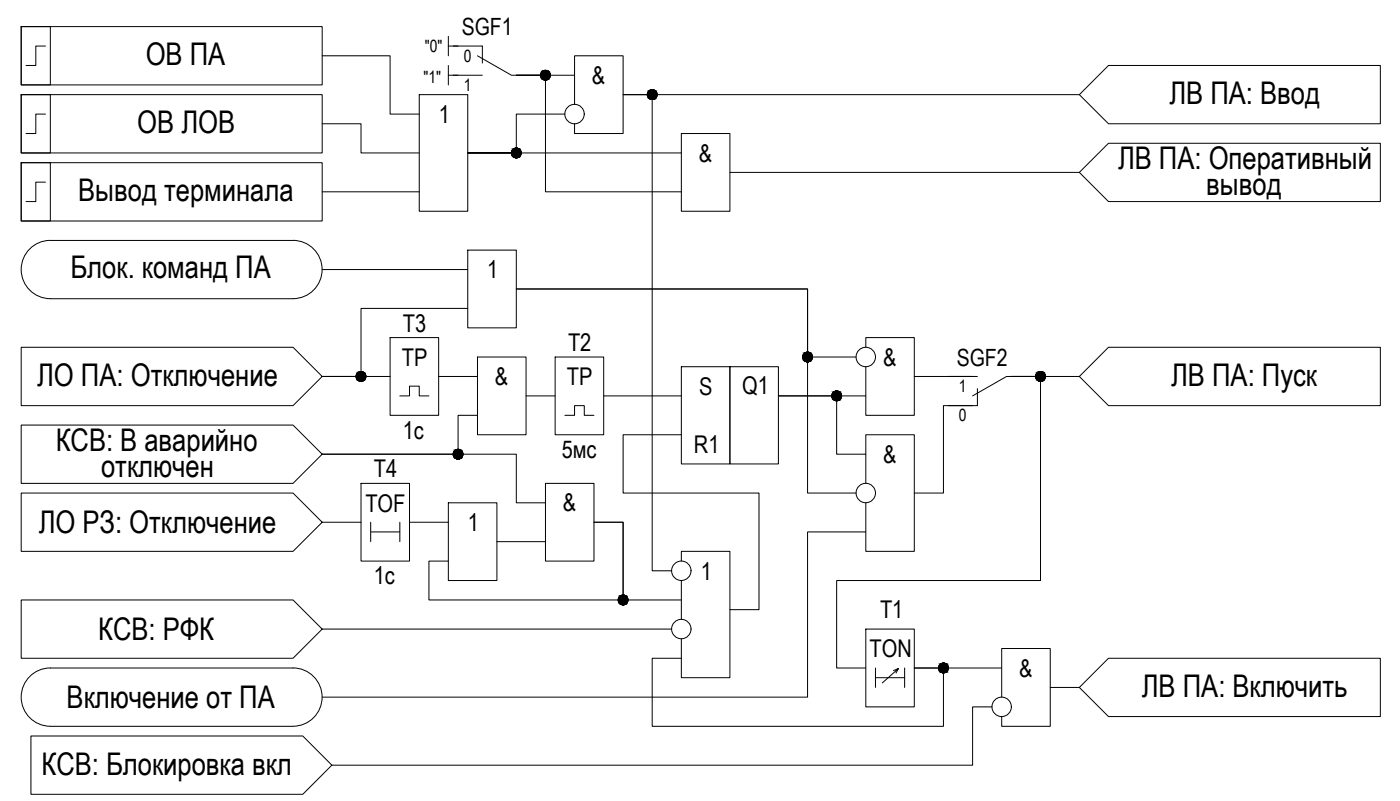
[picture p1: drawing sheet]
<svg xmlns="http://www.w3.org/2000/svg" width="888mm" height="508mm" viewBox="0 0 888 508" stroke-linecap="round" stroke-linejoin="round" font-family="sans-serif">
<!-- layer: 0 -->
<g fill="none" stroke="#000" stroke-width=".63">
<path d="M13 17h191v37h-191zM13 17h19v37h-19zM29 29h-6v13h-6M204 35h44v37h18M285 23v12M285 29h6M285 42v12M285 48h6M365 48h-37h18v74h86M13 60h19v37h-19zM13 60h191v37h-191zM29 72h-6v13h-6"/>
<path d="M204 78h25v19h37M266 60h31v74h-31zM358 72h-30v25h-31h135M365 66v-31h30v50h-30v-7M685 60l18-18h173v36h-173zM685 60h-290h19v302h12M432 85h31v49h-31zM13 103h19v37h-19zM13 103h191v37h-191zM29 115h-6v13h-6M463 109h222M685 109l18-18h173v37h-173z"/>
<path d="M204 122h62M18 158a18 18 0 0 1 14-6h154a18 18 0 0 1 18 19 18 18 0 0 1-18 18h-154a18 18 0 0 1-17-11 18 18 0 0 1 3-20zM297 159h31v49h-31zM204 171h93M297 196h-68v43h-25M248 214h30v49h-30zM13 220h173l18 19-18 18h-173zM204 239h44M278 239h25M303 226h31v50h-31zM352 226h31v50h-31zM432 232h31v62h-31z"/>
<path d="M463 232h31v62h-31zM543 226h-31v-43h-184h184v130h31M549 220v-6h31v49h-31v-31M580 239h37M685 239h-43h18v129h-129v55h18M685 239l18-19h173v37h-173zM254 251h6v-6h6v6h6M334 251h18M383 251h49M549 251h-55h37v37h18M617 257h-18v56h-19M13 269h173l18 19-18 18h-173z"/>
<path d="M303 263h-12v25h-87M358 263h7v-6h6v6h6M432 276h-37v37h87v73h-19M204 288h124v31h18M13 313h173l18 18-18 19h-173zM229 306h31v50h-31zM285 319h30v49h-30zM346 306h31v50h-31zM549 306v-30h31v74h-31v-31M204 331h25M235 331v12M235 337h19"/>
<path d="M254 331v12M260 331h25M549 337h-37v105h-308M285 356h-13v24h123v-49h-18h18v49h37M315 343h31M432 356v-6h31v80h-31v-25M432 368v25M13 380h173l18 19-18 18h-173zM204 399h222M549 399h31v49h-31zM432 417h-18v43h185v-37h-19h56M18 429a18 18 0 0 1 14-6h154a18 18 0 0 1 18 19 18 18 0 0 1-18 18h-154a18 18 0 0 1-17-11 18 18 0 0 1 3-20z"/>
<path d="M556 423v13M556 430h18M567 425l3-1-10 9M570 424l-1 3M574 423v13M666 436h19M685 436l18-19h173v37h-173zM630 448h-13v37h-406M636 442v-31h30v49h-30v-6M20 467h172l19 18-19 19h-172z"/>
<circle cx="346" cy="48" r="3"/>
<circle cx="414" cy="60" r="3"/>
<circle cx="365" cy="72" r="6"/>
<circle cx="328" cy="97" r="3"/>
<circle cx="229" cy="239" r="3"/>
<circle cx="512" cy="226" r="3"/>
<circle cx="549" cy="226" r="6"/>
<circle cx="660" cy="239" r="3"/>
<circle cx="531" cy="251" r="3"/>
<circle cx="291" cy="288" r="3"/>
<circle cx="549" cy="313" r="6"/>
<circle cx="432" cy="362" r="6"/>
<circle cx="395" cy="380" r="3"/>
<circle cx="432" cy="399" r="6"/>
<circle cx="599" cy="423" r="3"/>
<circle cx="636" cy="448" r="6"/>
</g>
<g fill="#000" stroke="#000" stroke-width=".63">
<path d="M345 51h1zM345 51h2zM413 57h1zM413 63h2zM327 100h1zM327 94h1zM512 229h1zM512 223h1zM660 236h1zM228 242h1zM228 242h2zM530 254h1z"/>
<path d="M530 254h2zM660 242h1zM290 291h1zM290 285h1zM395 377h1zM395 383h1zM598 426h1zM598 420h1z"/>
<path d="M346 45h1zM345 45h2z"/>
<path d="M345 45h2zM345 45h2z"/>
<path d="M345 45h2zM345 45h2z"/>
<path d="M345 51h2zM345 51h2z"/>
<path d="M345 45h3zM345 45h3z"/>
<path d="M345 50h2zM345 50l2 1z"/>
<path d="M345 45h3zM344 45h4z"/>
<path d="M345 50h3zM345 50h2z"/>
<path d="M344 45h4zM344 45h4z"/>
<path d="M344 50h4zM344 50h4z"/>
<path d="M344 45l4 1zM344 45l4 1z"/>
<path d="M344 50h4zM344 50h4z"/>
<path d="M344 46h5zM344 46h5z"/>
<path d="M344 50h4zM344 50h4z"/>
<path d="M344 46h5zM344 46h5z"/>
<path d="M344 50h5zM344 50h4z"/>
<path d="M344 46h5zM344 46h5z"/>
<path d="M344 49h5zM344 49l5 1z"/>
<path d="M343 46l6 1zM343 46l6 1z"/>
<path d="M343 49h6zM343 49h6z"/>
<path d="M343 47h6zM343 47h6z"/>
<path d="M343 49h6zM343 49h6z"/>
<path d="M343 47h6zM343 47h6z"/>
<path d="M343 49h6zM343 49h6z"/>
<path d="M343 47h6zM343 47h6z"/>
<path d="M343 48h6zM343 48l6 1z"/>
<path d="M343 47l6 1zM343 47l6 1z"/>
<path d="M343 48h6zM343 48h6z"/>
<path d="M343 48h6zM343 48h6z"/>
<path d="M413 57h2zM413 57h2z"/>
<path d="M413 57h2zM413 57h2z"/>
<path d="M413 57h2zM413 57h2z"/>
<path d="M413 57h2zM412 57h3z"/>
<path d="M412 57l4 1zM412 58h4z"/>
<path d="M412 58h4zM412 58h4z"/>
<path d="M412 58h4zM412 58h4z"/>
<path d="M412 58h4zM412 58h4z"/>
<path d="M411 58h6zM411 58h6z"/>
<path d="M411 58l6 1zM411 58l6 1z"/>
<path d="M411 59h6zM411 59h6z"/>
<path d="M411 59h6zM411 59h6z"/>
<path d="M411 59h6zM411 59h6z"/>
<path d="M411 59l6 1zM411 59l6 1z"/>
<path d="M411 60h6zM411 60h6z"/>
<path d="M413 63h1zM413 63h1z"/>
<path d="M413 63h2zM413 63h2z"/>
<path d="M413 63h2zM413 63h2z"/>
<path d="M412 63h3zM412 63h3z"/>
<path d="M412 63h4zM412 63h3z"/>
<path d="M412 62h4zM412 62l4 1z"/>
<path d="M412 62h4zM412 62h4z"/>
<path d="M411 62h5zM411 62h5z"/>
<path d="M411 62h6zM411 62h5z"/>
<path d="M411 61h6zM411 61l6 1z"/>
<path d="M411 61h6zM411 61h6z"/>
<path d="M411 61h6zM411 61h6z"/>
<path d="M411 60l6 1zM411 60l6 1z"/>
<path d="M411 61h6zM411 61h6z"/>
<path d="M411 60h6zM411 60h6z"/>
<path d="M327 100h1zM327 100h1z"/>
<path d="M327 94h1zM327 94h1z"/>
<path d="M327 94h2zM327 94h2z"/>
<path d="M327 94h2zM326 94h3z"/>
<path d="M327 100h2zM327 100h1z"/>
<path d="M326 94h3zM326 94h3z"/>
<path d="M326 100h3zM326 100h3z"/>
<path d="M326 94h3zM326 94h3z"/>
<path d="M326 100h3zM326 100h3z"/>
<path d="M326 94l4 1zM326 95h4z"/>
<path d="M326 99h3zM326 99l3 1z"/>
<path d="M326 95h4zM326 95h4z"/>
<path d="M326 99h4zM326 99h3z"/>
<path d="M325 95h5zM325 95h5z"/>
<path d="M325 99h5zM325 99h5z"/>
<path d="M325 95h5zM325 95h5z"/>
<path d="M325 99h5zM325 99h5z"/>
<path d="M325 95l5 1zM325 95l5 1z"/>
<path d="M325 99h5zM325 99h5z"/>
<path d="M325 96h6zM325 96h6z"/>
<path d="M325 98h5zM325 98l5 1z"/>
<path d="M325 96h6zM325 96h6z"/>
<path d="M325 98h6zM325 98h5z"/>
<path d="M325 96h6zM325 96h6z"/>
<path d="M325 98h6zM325 98h6z"/>
<path d="M325 96l6 1zM325 96l6 1z"/>
<path d="M325 98h6zM325 98h6z"/>
<path d="M325 97h6zM325 97h6z"/>
<path d="M325 97h6zM325 97l6 1z"/>
<path d="M325 97h6zM325 97h6z"/>
<path d="M229 236h1zM228 236h2z"/>
<path d="M228 236h2zM228 236h2z"/>
<path d="M228 236h2zM228 236h2z"/>
<path d="M228 236h3zM228 236h3z"/>
<path d="M228 236h3zM227 236h4z"/>
<path d="M227 236h4zM227 236h4z"/>
<path d="M227 236l4 1zM227 237h4z"/>
<path d="M227 237h4zM227 237h4z"/>
<path d="M227 237h5zM227 237h5z"/>
<path d="M227 237h5zM227 237h5z"/>
<path d="M226 237l6 1zM226 237l6 1z"/>
<path d="M226 238h6zM226 238h6z"/>
<path d="M226 240h6zM226 240h6z"/>
<path d="M226 238h6zM226 238h6z"/>
<path d="M226 240h6zM226 240h6z"/>
<path d="M226 238h6zM226 238h6z"/>
<path d="M226 239h6zM226 239l6 1z"/>
<path d="M226 238l6 1zM226 238l6 1z"/>
<path d="M226 239h6zM226 239h6z"/>
<path d="M226 239h6zM226 239h6z"/>
<path d="M512 229h1zM512 229h1z"/>
<path d="M512 223h1zM512 223h1z"/>
<path d="M512 223h1zM511 223h2z"/>
<path d="M511 223l3 1zM511 224h3z"/>
<path d="M511 229h2zM511 229h2z"/>
<path d="M511 224h3zM511 224h3z"/>
<path d="M511 229h3zM511 229h2z"/>
<path d="M511 224h3zM511 224h3z"/>
<path d="M511 229h3zM511 229h3z"/>
<path d="M511 224h3zM510 224h4z"/>
<path d="M511 229h3zM511 229h3z"/>
<path d="M510 224h5zM510 224h5z"/>
<path d="M510 229h4zM510 229h4z"/>
<path d="M510 224h5zM510 224h5z"/>
<path d="M510 228h5zM510 228l4 1z"/>
<path d="M510 224l5 1zM510 224l5 1z"/>
<path d="M510 228h5zM510 228h5z"/>
<path d="M510 225h5zM510 225h5z"/>
<path d="M510 228h5zM510 228h5z"/>
<path d="M510 225h5zM510 225h5z"/>
<path d="M510 228h5zM510 228h5z"/>
<path d="M510 225h5zM510 225h5z"/>
<path d="M510 227h5zM510 227l5 1z"/>
<path d="M510 225l5 1zM510 225l5 1z"/>
<path d="M510 227h5zM510 227h5z"/>
<path d="M509 226h7zM509 226h7z"/>
<path d="M509 227h6zM509 227h6z"/>
<path d="M509 226h7zM509 226h7z"/>
<path d="M509 226l7 1zM509 226l7 1z"/>
<path d="M509 227h7zM509 227h6z"/>
<path d="M660 236h1zM660 236h1z"/>
<path d="M660 236h1zM659 236h2z"/>
<path d="M659 236h3zM659 236h3z"/>
<path d="M659 236h3zM659 236h3z"/>
<path d="M659 236h3zM659 236h3z"/>
<path d="M659 236h3zM658 236h4z"/>
<path d="M658 236l5 1zM658 236l5 1z"/>
<path d="M658 237h5zM658 237h5z"/>
<path d="M658 237h5zM658 237h5z"/>
<path d="M658 237h5zM658 237h5z"/>
<path d="M658 237l5 1zM658 237l5 1z"/>
<path d="M657 238h6zM657 238h6z"/>
<path d="M657 240h6zM657 240h6z"/>
<path d="M657 238h6zM657 238h6z"/>
<path d="M657 240h6zM657 240h6z"/>
<path d="M657 238h6zM657 238h6z"/>
<path d="M657 238l6 1zM657 238l6 1z"/>
<path d="M657 239h6zM657 239h6z"/>
<path d="M657 239h6zM657 239l6 1z"/>
<path d="M657 239h6zM657 239h6z"/>
<path d="M228 242h2zM228 242h2z"/>
<path d="M228 241h2zM228 241l2 1z"/>
<path d="M228 241h3zM228 241h2z"/>
<path d="M227 241h4zM227 241h4z"/>
<path d="M227 241h4zM227 241h4z"/>
<path d="M227 241h4zM227 241h4z"/>
<path d="M227 241h4zM227 241h4z"/>
<path d="M227 240h5zM227 240l4 1z"/>
<path d="M226 240h6zM226 240h6z"/>
<path d="M531 248h1zM530 248h2z"/>
<path d="M530 248h2zM530 248h2z"/>
<path d="M530 248h2zM530 248h2z"/>
<path d="M530 254h2zM530 254h2z"/>
<path d="M530 248h2zM529 248h3z"/>
<path d="M530 254h2zM530 254h2z"/>
<path d="M529 248h4zM529 248h4z"/>
<path d="M529 254h3zM529 254h3z"/>
<path d="M529 248l4 1zM529 249h4z"/>
<path d="M529 253h4zM529 253l3 1z"/>
<path d="M529 249h4zM529 249h4z"/>
<path d="M529 253h4zM529 253h4z"/>
<path d="M529 249h4zM529 249h4z"/>
<path d="M529 253h4zM529 253h4z"/>
<path d="M529 249h5zM529 249h5z"/>
<path d="M529 253h4zM529 253h4z"/>
<path d="M528 249l6 1zM528 249l6 1z"/>
<path d="M528 253h6zM528 253h5z"/>
<path d="M528 250h6zM528 250h6z"/>
<path d="M528 252h6zM528 252l6 1z"/>
<path d="M528 250h6zM528 250h6z"/>
<path d="M528 252h6zM528 252h6z"/>
<path d="M528 250h6zM528 250h6z"/>
<path d="M528 252h6zM528 252h6z"/>
<path d="M528 250l6 1zM528 250l6 1z"/>
<path d="M528 251h6zM528 251h6z"/>
<path d="M528 251l6 1zM528 251l6 1z"/>
<path d="M528 252h6zM528 252h6z"/>
<path d="M528 251h6zM528 251h6z"/>
<path d="M660 242h1zM660 242h1z"/>
<path d="M659 242h2zM659 242h2z"/>
<path d="M659 241h3zM659 241l2 1z"/>
<path d="M659 241h3zM659 241h3z"/>
<path d="M659 241h3zM659 241h3z"/>
<path d="M658 241h4zM658 241h4z"/>
<path d="M658 241h5zM658 241h4z"/>
<path d="M658 241h5zM658 241h5z"/>
<path d="M658 240h5zM658 240l5 1z"/>
<path d="M658 240h5zM658 240h5z"/>
<path d="M290 291h1zM290 291h1z"/>
<path d="M290 285h1zM290 285h1z"/>
<path d="M290 285h2zM290 285h2z"/>
<path d="M290 285h2zM289 285h3z"/>
<path d="M290 291h2zM290 291h1z"/>
<path d="M289 285h3zM289 285h3z"/>
<path d="M289 291h3zM289 291h3z"/>
<path d="M289 285h3zM289 285h3z"/>
<path d="M289 291h3zM289 291h3z"/>
<path d="M289 285l4 1zM289 286h4z"/>
<path d="M289 290h3zM289 290l3 1z"/>
<path d="M289 286h4zM289 286h4z"/>
<path d="M289 290h4zM289 290h3z"/>
<path d="M288 286h5zM288 286h5z"/>
<path d="M288 290h5zM288 290h5z"/>
<path d="M288 286h5zM288 286h5z"/>
<path d="M288 290h5zM288 290h5z"/>
<path d="M288 286l5 1zM288 286l5 1z"/>
<path d="M288 290h5zM288 290h5z"/>
<path d="M288 287h6zM288 287h6z"/>
<path d="M288 289h5zM288 289l5 1z"/>
<path d="M288 287h6zM288 287h6z"/>
<path d="M288 289h6zM288 289h5z"/>
<path d="M288 287h6zM288 287h6z"/>
<path d="M288 289h6zM288 289h6z"/>
<path d="M288 287l6 1zM288 287l6 1z"/>
<path d="M288 289h6zM288 289h6z"/>
<path d="M288 288h6zM288 288h6z"/>
<path d="M288 288h6zM288 288l6 1z"/>
<path d="M288 288h6zM288 288h6z"/>
<path d="M395 377h1zM395 377h1z"/>
<path d="M395 377h1zM394 377h2z"/>
<path d="M394 377l3 1zM394 378h3z"/>
<path d="M394 378h3zM394 378h3z"/>
<path d="M394 378h3zM394 378h3z"/>
<path d="M394 378h3zM393 378h4z"/>
<path d="M393 378h5zM393 378h5z"/>
<path d="M393 378h5zM393 378h5z"/>
<path d="M393 378l5 1zM393 378l5 1z"/>
<path d="M393 379h5zM393 379h5z"/>
<path d="M393 379h5zM393 379h5z"/>
<path d="M393 379h5zM393 379h5z"/>
<path d="M392 379l6 1zM392 379l6 1z"/>
<path d="M392 380h6zM392 380h6z"/>
<path d="M395 383h1zM395 383h1z"/>
<path d="M394 383h2zM394 383h2z"/>
<path d="M394 383h3zM394 383h2z"/>
<path d="M394 383h3zM394 383h3z"/>
<path d="M394 383h3zM394 383h3z"/>
<path d="M393 383h4zM393 383h4z"/>
<path d="M393 382h5zM393 382l4 1z"/>
<path d="M393 382h5zM393 382h5z"/>
<path d="M393 382h5zM393 382h5z"/>
<path d="M393 382h5zM393 382h5z"/>
<path d="M393 381h5zM393 381l5 1z"/>
<path d="M392 381h6zM392 381h6z"/>
<path d="M392 381h6zM392 381h6z"/>
<path d="M392 380h7zM392 380h7z"/>
<path d="M392 381h6zM392 381h6z"/>
<path d="M392 380h7zM392 380l6 1z"/>
<path d="M598 426l1 1zM598 427h1z"/>
<path d="M598 420h1zM598 420h1z"/>
<path d="M598 420l2 1zM598 421h2z"/>
<path d="M598 421h2zM597 421h3z"/>
<path d="M598 426h2zM598 426h1z"/>
<path d="M597 421h3zM597 421h3z"/>
<path d="M597 426h3zM597 426h3z"/>
<path d="M597 421h3zM597 421h3z"/>
<path d="M597 426h3zM597 426h3z"/>
<path d="M597 421h4zM597 421h4z"/>
<path d="M597 426h3zM597 426h3z"/>
<path d="M597 421h4zM597 421h4z"/>
<path d="M597 426h4zM597 426h3z"/>
<path d="M597 421l4 1zM597 421l4 1z"/>
<path d="M597 426h4zM597 426h4z"/>
<path d="M596 422h5zM596 422h5z"/>
<path d="M596 425h5zM596 425l5 1z"/>
<path d="M596 422h5zM596 422h5z"/>
<path d="M596 425h5zM596 425h5z"/>
<path d="M596 422h6zM596 422h6z"/>
<path d="M596 425h5zM596 425h5z"/>
<path d="M596 422l6 1zM596 422l6 1z"/>
<path d="M596 425h6zM596 425h5z"/>
<path d="M596 423h6zM596 423h6z"/>
<path d="M596 424h6zM596 424l6 1z"/>
<path d="M596 423h6zM596 423h6z"/>
<path d="M596 423h6zM596 423h6z"/>
<path d="M596 424h6zM596 424h6z"/>
<path d="M596 424h6zM596 424h6z"/>
<path d="M596 423h6zM596 423l6 1z"/>
</g>
<path d="M288 29h18v11M303 35l22 13h18M288 48h18M602 239h18M657 239h-18l-22 12M620 246v11h-18" fill="none" stroke="#000" stroke-width=".63"/>
<g font-size="19.8">
<text x="92" y="41">ОВ ПА</text>
<text x="742" y="66">ЛВ ПА: Ввод</text>
<text x="87" y="85">ОВ ЛОВ</text>
<text x="709" y="107">ЛВ ПА: Оперативный</text>
<text x="765" y="124">вывод</text>
<text x="50" y="128">Вывод терминала</text>
<text x="45" y="177">Блок. команд ПА</text>
<text x="24" y="245">ЛО ПА: Отключение</text>
<text x="743" y="245">ЛВ ПА: Пуск</text>
<text x="35" y="286">КСВ: В аварийно</text>
<text x="64" y="302">отключен</text>
<text x="25" y="338">ЛО РЗ: Отключение</text>
<text x="62" y="406">КСВ: РФК</text>
<text x="725" y="442">ЛВ ПА: Включить</text>
<text x="42" y="449">Включение от ПА</text>
<text x="26" y="491">КСВ: Блокировка вкл</text>
</g>
<g font-size="15.5">
<text x="376" y="53">&amp;</text>
<text x="278" y="78">1</text>
<text x="443" y="102">&amp;</text>
<text x="309" y="176">1</text>
<text x="256" y="210">T3</text>
<text x="360" y="223">T2</text>
<text x="255" y="232">TP</text>
<text x="560" y="232">&amp;</text>
<text x="314" y="244">&amp;</text>
<text x="360" y="244">TP</text>
<text x="444" y="250">S</text>
<text x="471" y="250">Q1</text>
<text x="256" y="278">1с</text>
<text x="440" y="287">R1</text>
<text x="356" y="290">5мс</text>
<text x="560" y="293">&amp;</text>
<text x="237" y="303">T4</text>
<text x="232" y="324">TOF</text>
<text x="357" y="324">&amp;</text>
<text x="297" y="337">1</text>
<text x="237" y="370">1с</text>
<text x="445" y="367">1</text>
<text x="558" y="392">T1</text>
<text x="552" y="417">TON</text>
<text x="647" y="429">&amp;</text>
</g>
<g font-size="15.1">
<text x="293" y="22">SGF1</text>
<text x="607" y="232">SGF2</text>
</g>
<g font-size="10.8">
<text x="270" y="33">&quot;0&quot;</text>
<text x="294" y="39">0</text>
<text x="269" y="52">&quot;1&quot;</text>
<text x="294" y="58">1</text>
<text x="609" y="249">1</text>
<text x="609" y="267">0</text>
</g>
</svg>
